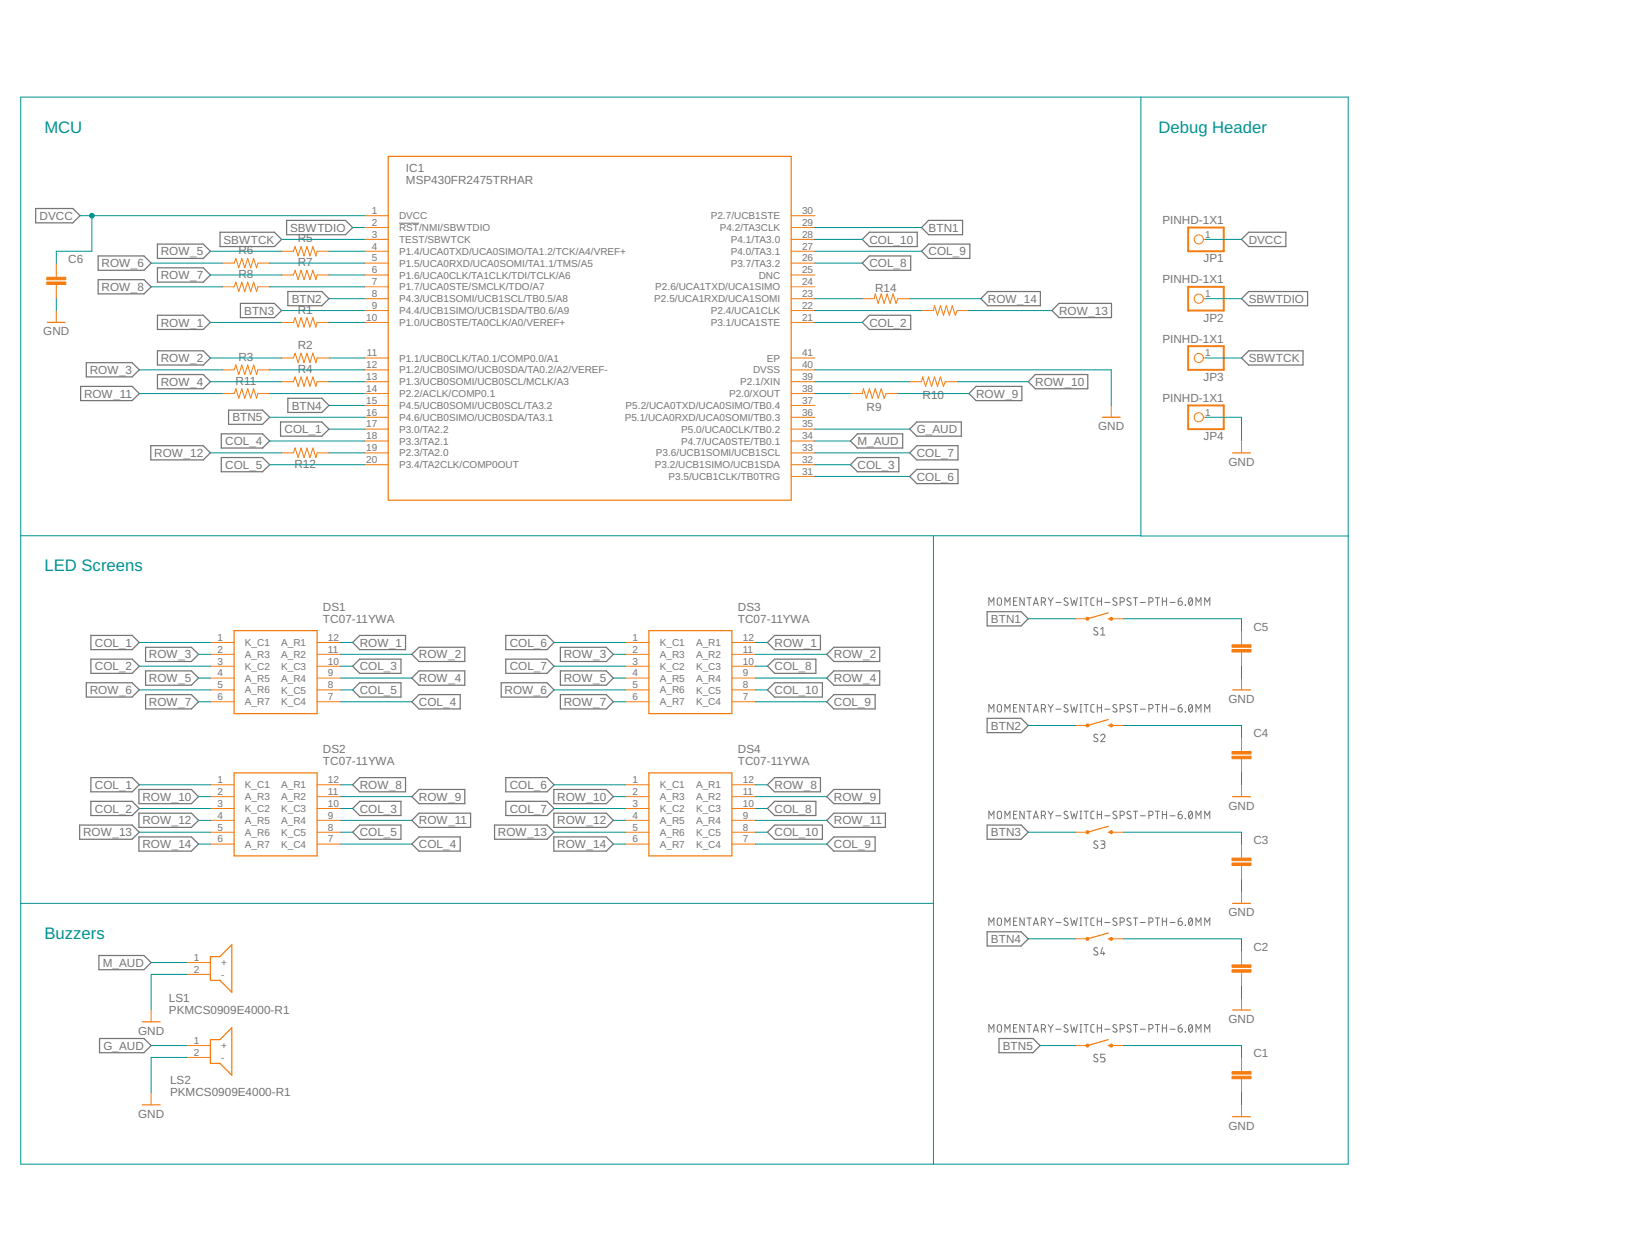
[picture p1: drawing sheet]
<svg xmlns="http://www.w3.org/2000/svg" width="279mm" height="216mm" viewBox="0 0 279 216" stroke-linecap="round" stroke-linejoin="round" font-family="sans-serif">
<g fill="none" stroke="#757575" stroke-width=".17">
<path d="M68.4 38.2h3.4M169.5 103.7v-1.3l.4 .7 .5-.7v1.3M171 102.5l.3-.1 .3 .1 .1 .9a.36 .36 0 0 1-.4 .3 .36 .36 0 0 1-.4-.3zM172.3 103.7v-1.3l.4 .7 .4-.7v1.3M173.7 103h.5M174.3 102.4h-.6v1.3h.6M175.6 102.4v1.3l-.8-1.3v1.3M176 102.4h.8M176.4 102.4v1.3M177.1 103.7l.5-1.3 .4 1.3M177.2 103.4h.7M178.5 103.1h.4a.36 .36 0 0 0 .3-.3 .36 .36 0 0 0-.3-.4h-.4v1.3"/>
<path d="M178.9 103.1l.3 .6M179.7 102.4l.4 .6M180.1 103v.7M180.5 102.4l-.4 .6M181 103.2h.9M183 102.5l-.4-.1-.2 .3 .1 .3 .4 .2a.35 .35 0 0 1 0 .6 .35 .35 0 0 1-.5-.3M183.5 102.4l.3 1.3 .3-.8 .3 .8 .3-1.3M185.1 103.7h.3M185.1 102.4h.3M185.3 102.4v1.3M185.8 102.4h.7M186.2 102.4v1.3"/>
<path d="M187.6 102.4l-.5 .1-.1 .2v.8l.2 .2h.4M188.1 103h.7M188.1 102.4v1.3M188.1 107.6l-.4-.1-.2 .3 .1 .3 .4 .2a.35 .35 0 0 1 0 .5 .35 .35 0 0 1-.5-.2M188.7 107.8l.3-.3v1.3M188.7 108.8h.7M188.8 102.4v1.3M189.4 103.2h.8M191.4 102.5l-.4-.1-.2 .3 .1 .3 .4 .2a.32 .32 0 0 1 .1 .5 .32 .32 0 0 1-.5 0l-.1-.2M192 103.1h.4a.36 .36 0 0 0 .3-.3 .36 .36 0 0 0-.3-.4h-.4v1.3M193.8 102.5l-.4-.1-.2 .3 .1 .3 .4 .2a.35 .35 0 0 1 0 .6 .35 .35 0 0 1-.5-.3M194.3 102.4h.7"/>
<path d="M194.6 102.4v1.3M195.5 103.2h.8M196.9 103.1h.4a.36 .36 0 0 0 .4-.3 .36 .36 0 0 0-.4-.4h-.4v1.3M198 102.4h.8M198.4 102.4v1.3M199.2 103h.8M199.2 102.4v1.3M200 102.4v1.3M200.6 103.2h.8M202 103h.4a.36 .36 0 0 1 .3 .4 .36 .36 0 0 1-.4 .3 .36 .36 0 0 1-.3-.3zM202.5 102.4l-.4 .3-.1 .3M203.2 103.7h.1"/>
<path d="M203.9 102.5l.2-.1a.78 .78 0 0 1 0 1.3 .82 .82 0 0 1-.2-1.2zM204.4 102.7l-.6 .7M205 103.7v-1.3l.4 .7 .5-.7v1.3M206.5 103.7v-1.3l.4 .7 .5-.7v1.3M169.5 122v-1.3l.4 .7 .5-.7v1.3M171 120.8l.3-.1 .3 .1 .1 .8a.36 .36 0 0 1-.4 .4 .36 .36 0 0 1-.4-.4zM171 139.1l.4-.1 .2 .2 .1 .7a.36 .36 0 0 1-.4 .4 .36 .36 0 0 1-.4-.4zM172.3 122v-1.3l.4 .7 .4-.7v1.3M173.7 121.3h.5M173.7 139.6h.5M174.3 120.7h-.6v1.3h.6M174.3 139h-.6v1.3h.6"/>
<path d="M175.6 120.7v1.3l-.8-1.3v1.3M175.6 139v1.3l-.8-1.3v1.3M176 120.7h.8M176 139h.8M176.4 120.7v1.3M176.4 139v1.3M177.1 122l.5-1.3 .4 1.3M177.2 121.7h.7M177.2 140h.7M178.5 121.4h.4a.36 .36 0 0 0 .3-.3 .36 .36 0 0 0-.3-.4h-.4v1.3M178.5 139.7h.4a.36 .36 0 0 0 .3-.3 .36 .36 0 0 0-.3-.4h-.4v1.3M178.9 121.4l.3 .6"/>
<path d="M178.9 139.7l.3 .6M179.7 120.7l.4 .6M179.7 139l.4 .6M180.1 121.3v.7M180.1 139.6v.7M180.5 120.7l-.4 .6M180.5 139l-.4 .6M181 121.5h.9M181 139.8h.9M183 120.8a.33 .33 0 0 0-.5 0 .33 .33 0 0 0 0 .5l.4 .2a.35 .35 0 0 1 0 .5 .35 .35 0 0 1-.5-.2M183 139.1l-.4-.1-.2 .3 .1 .2 .4 .3a.32 .32 0 0 1 .1 .4 .32 .32 0 0 1-.5 0l-.1-.1M183.5 120.7l.3 1.3 .3-.8 .3 .8 .3-1.3"/>
<path d="M183.5 139l.3 1.3 .3-.9 .3 .9 .3-1.3M185.1 122h.3M185.1 120.7h.3M185.1 139h.3M185.3 120.7v1.3M185.3 139v1.3M185.8 120.7h.7M185.8 139h.7M186.2 120.7v1.3M186.2 139v1.3M187.6 120.7l-.5 .1-.1 .2v.8l.3 .2h.3M187.6 139h-.5l-.1 .3v.8l.2 .2h.4"/>
<path d="M188.1 120.7v1.3M188.1 139v1.3M188.1 121.3h.7M188.1 139.6h.7M188.1 125.9l-.4-.1-.2 .3 .1 .2 .4 .3a.32 .32 0 0 1 .1 .4 .32 .32 0 0 1-.5 0l-.1-.1M188.7 126.1a.36 .36 0 0 1 .5-.3 .36 .36 0 0 1 .1 .6l-.6 .7h.7M188.8 120.7v1.3M188.8 139v1.3M189.4 121.5h.8M189.4 139.8h.8M191.4 120.8a.33 .33 0 0 0-.5 0 .33 .33 0 0 0 0 .5l.4 .2a.32 .32 0 0 1 .1 .5 .32 .32 0 0 1-.5-.1l-.1-.1M191.4 139.1l-.4-.1-.2 .3 .1 .2 .5 .4a.36 .36 0 0 1-.2 .4 .36 .36 0 0 1-.4-.2"/>
<path d="M192 121.4h.4a.36 .36 0 0 0 .3-.3 .36 .36 0 0 0-.3-.4h-.4v1.3M192 139.7h.4a.36 .36 0 0 0 .3-.3 .36 .36 0 0 0-.3-.4h-.4v1.3M193.8 120.8a.33 .33 0 0 0-.5 0 .33 .33 0 0 0 0 .5l.4 .2a.35 .35 0 0 1 0 .5 .35 .35 0 0 1-.5-.2M193.8 139.1l-.4-.1-.2 .3 .1 .2 .4 .3a.32 .32 0 0 1 .1 .4 .32 .32 0 0 1-.5 0l-.1-.1M194.3 120.7h.7M194.3 139h.7M194.6 120.7v1.3M194.6 139v1.3M195.5 121.5h.8M195.5 139.8h.8M196.9 121.4h.4a.36 .36 0 0 0 .4-.3 .36 .36 0 0 0-.4-.4h-.4v1.3M196.9 139.7h.4a.36 .36 0 0 0 .4-.3 .36 .36 0 0 0-.4-.4h-.4v1.3"/>
<path d="M198 120.7h.8M198 139h.8M198.4 120.7v1.3M198.4 139v1.3M199.2 120.7v1.3M199.2 139v1.3M199.2 121.3h.8M199.2 139.6h.8M200 120.7v1.3M200 139v1.3M200.6 121.5h.8M200.6 139.8h.8"/>
<path d="M202 121.3h.4a.37 .37 0 0 1 .3 .4 .37 .37 0 0 1-.4 .3 .37 .37 0 0 1-.3-.4zM202 139.6h.4a.37 .37 0 0 1 .3 .4 .37 .37 0 0 1-.4 .3 .37 .37 0 0 1-.3-.4zM202.5 120.7l-.4 .2-.1 .4M202.5 139l-.4 .2-.1 .4M203.2 121.9v.1zM203.9 120.8l.2-.1a.78 .78 0 0 1 0 1.3 .82 .82 0 0 1-.2-1.2zM203.9 139.1l.2-.1a.76 .76 0 0 1 0 1.3 .79 .79 0 0 1-.2-1.2zM204.4 121l-.6 .7M204.4 139.3l-.6 .7M205 122v-1.3l.4 .7 .5-.7v1.3M206.5 122v-1.3l.4 .7 .5-.7v1.3M169.5 140.3v-1.3l.4 .7 .5-.7v1.3"/>
<path d="M169.5 158.6v-1.3l.4 .7 .5-.7v1.3M171 157.4l.4-.1 .2 .2 .1 .7a.36 .36 0 0 1-.4 .4 .36 .36 0 0 1-.4-.4zM172.3 140.3v-1.3l.4 .7 .4-.7v1.3M172.3 158.6v-1.3l.4 .7 .4-.7v1.3M173.7 157.9h.5M174.3 157.3h-.6v1.3h.6M175.6 157.3v1.3l-.8-1.3v1.3M176 157.3h.8M176.4 157.3v1.3M177.1 140.3l.5-1.3 .4 1.3M177.1 158.6l.5-1.3 .4 1.3M177.2 158.3h.7"/>
<path d="M178.5 158h.4a.36 .36 0 0 0 .3-.4 .36 .36 0 0 0-.3-.3h-.4v1.3M178.9 158l.3 .6M179.7 157.3l.4 .6M180.1 157.9v.7M180.5 157.3l-.4 .6M181 158.1h.9M183 157.4l-.4-.1-.2 .3 .1 .2 .4 .2a.32 .32 0 0 1 .1 .5 .32 .32 0 0 1-.5 0l-.1-.1M183.5 157.3l.3 1.3 .3-.9 .3 .9 .3-1.3M185.1 140.3h.3M185.1 158.6h.3M185.1 157.3h.3M185.3 157.3v1.3"/>
<path d="M185.8 157.3h.7M186.2 157.3v1.3M187.6 157.3h-.5l-.1 .3v.8l.2 .2h.4M188.1 157.3v1.3M188.1 157.9h.7M188.1 144.2l-.4-.1-.2 .3 .1 .2 .4 .2a.32 .32 0 0 1 .1 .5 .32 .32 0 0 1-.5 0l-.1-.1M188.7 144.1h.5l.2 .2-.2 .3-.4 .1M188.8 157.3v1.3M189 144.7a.36 .36 0 0 1 .4 .3 .36 .36 0 0 1-.4 .4h-.3M189.4 158.1h.8M191.4 157.4l-.4-.1-.2 .3 .1 .2 .4 .2a.32 .32 0 0 1 .1 .5 .32 .32 0 0 1-.5 0l-.1-.1M192 158h.4a.36 .36 0 0 0 .3-.4 .36 .36 0 0 0-.3-.3h-.4v1.3"/>
<path d="M193.8 157.4l-.4-.1-.2 .3 .1 .2 .4 .2a.32 .32 0 0 1 .1 .5 .32 .32 0 0 1-.5 0l-.1-.1M194.3 157.3h.7M194.6 157.3v1.3M195.5 158.1h.8M196.9 158h.4a.36 .36 0 0 0 .4-.4 .36 .36 0 0 0-.4-.3h-.4v1.3M198 157.3h.8M198.4 157.3v1.3M199.2 157.3v1.3M199.2 157.9h.8M200 157.3v1.3M200.6 158.1h.8M202 157.9h.4a.37 .37 0 0 1 .3 .4 .37 .37 0 0 1-.4 .3 .37 .37 0 0 1-.3-.4z"/>
<path d="M202.5 157.3l-.3 .1-.2 .5M203.2 140.2v.1zM203.2 158.5v.1zM203.9 157.4l.2-.1a.76 .76 0 0 1 0 1.3 .79 .79 0 0 1-.2-1.2zM204.4 157.6l-.6 .7M205 140.3v-1.3l.4 .7 .5-.7v1.3M205 158.6v-1.3l.4 .7 .5-.7v1.3M206.5 140.3v-1.3l.4 .7 .5-.7v1.3M206.5 158.6v-1.3l.4 .7 .5-.7v1.3M169.5 176.9v-1.3l.4 .7 .5-.7v1.3M171 175.7l.3-.1 .3 .1 .1 .8a.36 .36 0 0 1-.4 .4 .36 .36 0 0 1-.4-.4zM172.3 176.9v-1.3l.4 .7 .4-.7v1.3"/>
<path d="M173.7 176.1h.5M174.3 175.6h-.6v1.3h.6M175.6 175.6v1.3l-.8-1.3v1.3M176 175.6h.8M176.4 175.6v1.3M177.1 176.9l.5-1.3 .4 1.3M177.2 176.5h.7M178.5 176.3h.4a.37 .37 0 0 0 .3-.4 .37 .37 0 0 0-.3-.3h-.4v1.3M178.9 176.3l.3 .6M179.7 175.6l.4 .6M180.1 176.2v.7M180.5 175.6l-.4 .6"/>
<path d="M181 176.4h.9M183 175.7l-.4-.1-.2 .3 .1 .2 .4 .2a.35 .35 0 0 1 0 .6 .35 .35 0 0 1-.5-.2M183.5 175.6l.3 1.3 .3-.9 .3 .9 .3-1.3M185.1 176.9h.3M185.1 175.6h.3M185.3 175.6v1.3M185.8 175.6h.7M186.2 175.6v1.3M187.6 175.6h-.5l-.1 .3v.8l.2 .1 .4 .1M188.1 175.6v1.3M188.1 176.1h.7M188.1 162.5l-.4-.1-.2 .2 .1 .3 .4 .2a.35 .35 0 0 1 0 .6 .35 .35 0 0 1-.5-.2"/>
<path d="M188.8 175.6v1.3M189 162.4l-.3 1h.7M189.2 163.1v.6M189.4 176.4h.8M191.4 175.7l-.4-.1-.2 .3 .1 .2 .4 .2a.32 .32 0 0 1 .1 .5 .32 .32 0 0 1-.5 0l-.1-.1M192 176.3h.4a.37 .37 0 0 0 .3-.4 .37 .37 0 0 0-.3-.3h-.4v1.3M193.8 175.7l-.4-.1-.2 .3 .1 .2 .4 .2a.35 .35 0 0 1 0 .6 .35 .35 0 0 1-.5-.2M194.3 175.6h.7M194.6 175.6v1.3M195.5 176.4h.8M196.9 176.3h.4a.37 .37 0 0 0 .4-.4 .37 .37 0 0 0-.4-.3h-.4v1.3M198 175.6h.8"/>
<path d="M198.4 175.6v1.3M199.2 175.6v1.3M199.2 176.1h.8M200 175.6v1.3M200.6 176.4h.8M202 176.1h.4a.36 .36 0 0 1 .3 .5 .36 .36 0 0 1-.4 .3 .36 .36 0 0 1-.3-.4zM202.5 175.6l-.4 .2-.1 .3M203.2 176.8v.1zM203.9 175.6h.2a.78 .78 0 0 1 0 1.3 .82 .82 0 0 1-.2-1.3zM204.4 175.9l-.6 .7M205 176.9v-1.3l.4 .7 .5-.7v1.3M206.5 176.9v-1.3l.4 .7 .5-.7v1.3"/>
<path d="M188.1 180.7h-.4l-.2 .2 .1 .3 .4 .2a.35 .35 0 0 1 0 .6 .35 .35 0 0 1-.5-.2M189.4 180.6h-.7v.6h.4a.37 .37 0 0 1 .3 .4 .37 .37 0 0 1-.3 .3h-.4"/>
</g>
<g fill="none" stroke="#757575" stroke-width=".21">
<path d="M6.1 35.7h6.4l1.2 1.3-1.2 1.2h-6.4zM37.7 39.8h9.3l1.3 1.2-1.3 1.2h-9.3zM49.1 37.8h10.1l1.3 1.2-1.3 1.2h-10.1zM149 39.8h8.2v2.4h-8.2l-1.2-1.2zM159.2 37.8h5.8v2.4h-5.8l-1.2-1.2zM214 39.8h6.4v2.4h-6.4l-1.2-1.2zM16.8 43.9h7.9l1.2 1.2-1.2 1.2h-7.9zM16.8 47.9h7.9l1.2 1.2-1.2 1.3h-7.9zM27 54h7.8l1.3 1.2-1.3 1.3h-7.8zM27 41.8h7.8l1.3 1.3-1.3 1.2h-7.8zM27 45.9h7.8l1.3 1.2-1.3 1.2h-7.8zM41.2 52h5.8l1.3 1.2-1.3 1.2h-5.8z"/>
<path d="M49.3 50h5.9l1.2 1.2-1.2 1.2h-5.9zM149 54h7.1v2.5h-7.1l-1.2-1.3zM149 43.9h7.1v2.4h-7.1l-1.2-1.2zM159.2 41.8h7v2.5h-7l-1.2-1.2zM169.3 50h9v2.4h-9l-1.2-1.2zM181.5 52h9v2.4h-9l-1.2-1.2zM214 50h10.1v2.4h-10.1l-1.2-1.2zM13.8 66.2h8.8l1.3 1.2-1.3 1.2h-8.8zM14.8 62.1h7.8l1.3 1.3-1.3 1.2h-7.8zM25.8 76.4h9l1.3 1.2-1.3 1.2h-9zM27 60.1h7.8l1.3 1.2-1.3 1.2h-7.8zM27 64.2h7.8l1.3 1.2-1.3 1.2h-7.8z"/>
<path d="M37.9 78.4h7.1l1.2 1.2-1.2 1.2h-7.1zM37.9 74.3h7.1l1.2 1.3-1.2 1.2h-7.1zM39.2 70.3h5.8l1.2 1.2-1.2 1.2h-5.8zM48.1 72.3h7.1l1.2 1.2-1.2 1.2h-7.1zM49.3 68.2h5.9l1.2 1.3-1.2 1.2h-5.9zM147 78.4h7.1v2.4h-7.1l-1.2-1.2zM147 74.3h7.7v2.5h-7.7l-1.2-1.2zM157.1 76.4h7.1v2.4h-7.1l-1.2-1.2zM157.1 72.3h7.7v2.4h-7.7l-1.2-1.2zM167.3 66.2h7.9v2.4h-7.9l-1.2-1.2zM177.5 64.2h9v2.4h-9l-1.2-1.2zM212.8 61.3l1.2-1.2h9.4v2.4h-9.4z"/>
<path d="M155.9 81.6l1.2-1.2h7.1v2.5h-7.1zM14.8 117h7.8l1.3 1.2-1.3 1.2h-7.8zM15.6 108.9h7l1.3 1.2-1.3 1.2h-7zM15.6 112.9h7l1.3 1.3-1.3 1.2h-7zM25 110.9h7.8l1.2 1.2-1.2 1.2h-7.8zM25 115h7.8l1.2 1.2-1.2 1.2h-7.8zM25 119h7.8l1.2 1.2-1.2 1.3h-7.8zM60.5 110.1l1.2-1.2h7.8v2.4h-7.8zM60.5 114.2l1.2-1.3h7v2.5h-7zM61.7 117h7v2.4h-7l-1.2-1.2zM70.6 112.1l1.2-1.2h7.9v2.4h-7.9zM70.6 116.2l1.2-1.2h7.9v2.4h-7.9z"/>
<path d="M85.9 117h7.9l1.2 1.2-1.2 1.2h-7.9zM86.7 108.9h7.1l1.2 1.2-1.2 1.2h-7.1zM86.7 112.9h7.1l1.2 1.3-1.2 1.2h-7.1zM96.1 110.9h7.8l1.2 1.2-1.2 1.2h-7.8zM96.1 115h7.8l1.2 1.2-1.2 1.2h-7.8zM96.1 119h7.8l1.2 1.2-1.2 1.3h-7.8zM131.6 110.1l1.2-1.2h7.8v2.4h-7.8zM131.6 118.2l1.2-1.2h8.2v2.4h-8.2zM131.6 114.2l1.2-1.3h7v2.5h-7zM141.7 112.1l1.2-1.2h7.9v2.4h-7.9zM141.7 116.2l1.2-1.2h7.9v2.4h-7.9zM169.2 104.8h5.8l1.3 1.2-1.3 1.3h-5.8z"/>
<path d="M15.6 133.2h7l1.3 1.3-1.3 1.2h-7zM15.6 137.3h7l1.3 1.2-1.3 1.2h-7zM23.8 135.3h9l1.2 1.2-1.2 1.2h-9zM23.8 139.3h9l1.2 1.3-1.2 1.2h-9zM61.7 133.2h7.8v2.5h-7.8l-1.2-1.2zM61.7 137.3h7v2.4h-7l-1.2-1.2zM70.6 136.5l1.2-1.2h7.9v2.4h-7.9zM70.6 120.2l1.2-1.2h7.1v2.5h-7.1zM86.7 133.2h7.1l1.2 1.3-1.2 1.2h-7.1zM86.7 137.3h7.1l1.2 1.2-1.2 1.2h-7.1zM94.9 135.3h9l1.2 1.2-1.2 1.2h-9zM94.9 139.3h9l1.2 1.3-1.2 1.2h-9z"/>
<path d="M131.6 134.5l1.2-1.3h7.8v2.5h-7.8zM131.6 138.5l1.2-1.2h7v2.4h-7zM141.7 136.5l1.2-1.2h7.9v2.4h-7.9zM141.7 120.2l1.2-1.2h7.1v2.5h-7.1zM169.2 123.1h5.8l1.3 1.2-1.3 1.2h-5.8zM13.7 141.4h8.9l1.3 1.2-1.3 1.2h-8.9zM23.8 143.4h9l1.2 1.2-1.2 1.2h-9zM61.7 141.4h7v2.4h-7l-1.2-1.2zM70.6 140.6l1.2-1.3h8.9v2.5h-8.9zM70.6 144.6l1.2-1.2h7.1v2.4h-7.1zM84.8 141.4h9l1.2 1.2-1.2 1.2h-9zM94.9 143.4h9l1.2 1.2-1.2 1.2h-9z"/>
<path d="M131.6 142.6l1.2-1.2h8.2v2.4h-8.2zM141.7 140.6l1.2-1.3h8.9v2.5h-8.9zM141.7 144.6l1.2-1.2h7.1v2.4h-7.1zM169.2 141.4h5.8l1.3 1.2-1.3 1.2h-5.8zM169.2 159.7h5.8l1.3 1.2-1.3 1.2h-5.8zM17 163.7h7.7l1.2 1.2-1.2 1.3h-7.7zM17.1 177.9h7.6l1.2 1.3-1.2 1.2h-7.6zM171.2 177.9h5.9l1.2 1.3-1.2 1.2h-5.9z"/>
</g>
<g fill="none" stroke="#f57c10" stroke-width=".21">
<path d="M66.5 26.8h69.1v58.9h-69.1zM8.1 55.2h3.1M189 71.5h3M211.3 77.6h3M40.1 108.1h14.3v14.2h-14.3zM111.2 108.1h14.3v14.2h-14.3zM190 106h.5M190 105l-3.6 1M211.3 118.2h3M40.1 132.4h14.3v14.3h-14.3zM111.2 132.4h14.3v14.3h-14.3zM190 124.3h.5"/>
<path d="M190 123.3l-3.6 1M211.3 136.5h3M190 142.6h.5M190 141.6l-3.6 1M190 159.9l-3.6 1M211.3 154.8h3M24.4 175.1h3M36.1 163.9h1.6l2-2v8.1l-2-2h-1.6zM36.1 178.1h1.6l2-2v8.1l-2-2h-1.6zM190 160.9h.5M190 179.2h.5M190 178.1l-3.6 1.1"/>
<path d="M211.3 173.1h3M24.4 189.3h3M211.3 191.3h3"/>
</g>
<g fill="none" stroke="#f57c10" stroke-width=".17">
<path d="M62.5 37h4M62.5 39h4M135.6 37h4.1M135.6 39h4.1M9.7 45.1v2.4M9.7 48.7v2.5M9.7 53.2v2M38.1 45.1h2l.3-.8 .5 1.6 .5-1.6 .6 1.6 .5-1.6 .5 1.6 .5-1.6 .5 1.6 .2-.8h2M38.1 49.1h2l.3-.8 .5 1.7 .5-1.7 .6 1.7 .5-1.7 .5 1.7 .5-1.7 .5 1.7 .2-.9h2M48.3 43.1h2l.3-.9 .5 1.7 .5-1.7 .5 1.7 .5-1.7 .5 1.7 .5-1.7 .5 1.7 .3-.8h2M48.3 47.1h2l.3-.8 .5 1.6 .5-1.6 .5 1.6 .5-1.6 .5 1.6 .5-1.6 .5 1.6 .3-.8h2M48.3 55.2h2l.3-.8 .5 1.6 .5-1.6 .5 1.6 .5-1.6 .5 1.6 .5-1.6 .5 1.6 .3-.8h2"/>
<path d="M62.5 41h4M62.5 51.2h4M62.5 43.1h4M62.5 45.1h4M62.5 47.1h4M62.5 49.1h4M62.5 53.2h4M62.5 55.2h4M135.6 41h4.1M135.6 51.2h4.1M135.6 43.1h4.1M135.6 45.1h4.1"/>
<path d="M135.6 47.1h4.1M135.6 49.1h4.1M135.6 53.2h4.1M135.6 55.2h4.1M147.8 51.2h2l.2-.8 .5 1.6 .5-1.6 .6 1.6 .5-1.6 .5 1.6 .5-1.6 .5 1.6 .3-.8h2M158 53.2h2l.2-.8 .5 1.6 .5-1.6 .5 1.6 .5-1.6 .5 1.6 .5-1.6 .5 1.6 .4-.8h2M206.3 41h.4M206.3 51.2h.4M38.1 63.4h2l.3-.9 .5 1.7 .5-1.7 .6 1.7 .5-1.7 .5 1.7 .5-1.7 .5 1.7 .2-.8h2M38.1 67.4h2l.3-.8 .5 1.6 .5-1.6 .6 1.6 .5-1.6 .5 1.6 .5-1.6 .5 1.6 .2-.8h2M48.3 61.3h2l.3-.8 .5 1.6 .5-1.6 .5 1.6 .5-1.6 .5 1.6 .5-1.6 .5 1.6 .3-.8h2M48.3 65.4h2l.3-.8 .5 1.6 .5-1.6 .5 1.6 .5-1.6 .5 1.6 .5-1.6 .5 1.6 .3-.8h2"/>
<path d="M48.3 77.6h2l.3-.8 .5 1.6 .5-1.6 .5 1.6 .5-1.6 .5 1.6 .5-1.6 .5 1.6 .3-.8h2M62.5 61.3h4M62.5 71.5h4M62.5 63.4h4M62.5 65.4h4M62.5 67.4h4M62.5 69.5h4M62.5 73.5h4M62.5 75.6h4M62.5 77.6h4M62.5 79.6h4M135.6 61.3h4.1"/>
<path d="M135.6 71.5h4.1M135.6 63.4h4.1M135.6 65.4h4.1M135.6 67.4h4.1M135.6 69.5h4.1M135.6 73.5h4.1M135.6 75.6h4.1M135.6 77.6h4.1M135.6 79.6h4.1M145.8 67.4h2l.2-.8 .5 1.6 .5-1.6 .5 1.6 .5-1.6 .5 1.6 .5-1.6 .6 1.6 .3-.8h2M155.9 65.4h2.1l.2-.8 .5 1.6 .5-1.6 .5 1.6 .5-1.6 .5 1.6 .5-1.6 .5 1.6 .3-.8h2.1M190.5 69.5v2"/>
<path d="M206.3 61.3h.4M206.3 71.5h.4M212.8 75.6v2M135.6 81.6h4.1M36.1 110.1h4M36.1 112.1h4M36.1 114.2h4M36.1 116.2h4M36.1 118.2h4M54.4 110.1h4M54.4 112.1h4M54.4 114.2h4"/>
<path d="M54.4 116.2h4M54.4 118.2h4M107.2 110.1h4M107.2 112.1h4M107.2 114.2h4M107.2 116.2h4M107.2 118.2h4M125.5 110.1h4M125.5 112.1h4M125.5 114.2h4M125.5 116.2h4M125.5 118.2h4"/>
<path d="M184.4 106h2M190.5 106h2M212.8 108.1v2.4M212.8 111.7v2.5M212.8 116.2v2M36.1 120.2h4M36.1 134.5h4M36.1 136.5h4M36.1 138.5h4M54.4 120.2h4M54.4 134.5h4M54.4 136.5h4"/>
<path d="M54.4 138.5h4M107.2 120.2h4M107.2 134.5h4M107.2 136.5h4M107.2 138.5h4M125.5 120.2h4M125.5 134.5h4M125.5 136.5h4M125.5 138.5h4M184.4 124.3h2M190.5 124.3h2M212.8 126.3v2.5"/>
<path d="M212.8 130v2.4M212.8 134.5v2M36.1 140.6h4M36.1 142.6h4M36.1 144.6h4M54.4 140.6h4M54.4 142.6h4M54.4 144.6h4M107.2 140.6h4M107.2 142.6h4M107.2 144.6h4M125.5 140.6h4"/>
<path d="M125.5 142.6h4M125.5 144.6h4M184.4 142.6h2M190.5 142.6h2M212.8 144.6v2.5M212.8 148.3v2.4M212.8 152.8v2M25.9 173.1v2M32 164.9h4.1M32 167h4.1M32 179.2h4.1M184.4 179.2h2"/>
<path d="M184.4 160.9h2M190.5 179.2h2M190.5 160.9h2M212.8 162.9v2.5M212.8 166.6v2.4M212.8 171v2.1M25.9 187.3v2M32 181.2h4.1M212.8 181.2v2.4M212.8 184.8v2.5M212.8 189.3v2"/>
<circle cx="205.5" cy="51.2" r=".78"/>
<circle cx="205.5" cy="41" r=".78"/>
<circle cx="205.5" cy="71.5" r=".78"/>
<circle cx="205.5" cy="61.3" r=".78"/>
</g>
<path d="M203.7 39h6.1v4.1h-6.1zM203.7 49.1h6.1v4.1h-6.1zM203.7 59.3h6.1v4.1h-6.1zM203.7 69.5h6.1v4h-6.1z" fill="none" stroke="#f57c10" stroke-width=".34"/>
<g fill="#f57c10" stroke="#f57c10" stroke-width=".17">
<path d="M186.2 105.8h.4v.4h-.4z" fill-rule="evenodd"/>
<path d="M190.3 105.8h.3v.4h-.3z" fill-rule="evenodd"/>
<path d="M186.2 160.7h.4v.4h-.4z" fill-rule="evenodd"/>
<path d="M190.3 160.7h.3v.4h-.3z" fill-rule="evenodd"/>
<path d="M186.2 179h.4v.3h-.4z" fill-rule="evenodd"/>
<path d="M190.3 179h.3v.3h-.3z" fill-rule="evenodd"/>
<circle cx="186.4" cy="124.3" r=".27"/>
<circle cx="190.5" cy="124.3" r=".27"/>
<circle cx="186.4" cy="142.6" r=".27"/>
<circle cx="190.5" cy="142.6" r=".27"/>
</g>
<g fill="#f57c10" stroke="#f57c10" stroke-width=".17">
<path d="M211.2 166.2h3.2v.4h-3.2z"/>
<path d="M211.2 165.3h3.2v.5h-3.2z"/>
<path d="M211.2 147.9h3.2v.4h-3.2z"/>
<path d="M211.2 147h3.2v.5h-3.2z"/>
<path d="M211.2 129.6h3.2v.4h-3.2z"/>
<path d="M211.2 128.8h3.2v.4h-3.2z"/>
<path d="M211.2 111.3h3.2v.4h-3.2z"/>
<path d="M211.2 110.5h3.2v.4h-3.2z"/>
<path d="M211.2 184.4h3.2v.4h-3.2z"/>
<path d="M211.2 183.6h3.2v.4h-3.2z"/>
<path d="M8 48.3h3.3v.4h-3.3z"/>
<path d="M8 47.5h3.3v.4h-3.3z"/>
</g>
<g fill="none" stroke="#009292" stroke-width=".17">
<path d="M3.6 16.6h227.5v182.9h-227.5zM195.6 16.6v75.2h35.5M13.7 37h48.8M15.7 37v6.1h-6v2M60.5 39h2M139.7 39h18.3M9.7 51.2v2M25.9 45.1h12.2M25.9 49.1h12.2M36.1 55.2h12.2M36.1 43.1h12.2M36.1 47.1h12.2"/>
<path d="M46.2 45.1h16.3M46.2 49.1h16.3M48.3 53.2h14.2M48.3 41h14.2M56.4 55.2h6.1M56.4 43.1h6.1M56.4 47.1h6.1M56.4 51.2h6.1M139.7 55.2h8.1M139.7 43.1h18.3M139.7 45.1h8.1M139.7 53.2h18.3"/>
<path d="M139.7 51.2h8.1M139.7 41h8.1M155.9 51.2h12.2M166.1 53.2h14.2M206.7 51.2h6.1M206.7 41h6.1M23.9 63.4h14.2M23.9 67.4h14.2M36.1 61.3h12.2M36.1 65.4h12.2M36.1 77.6h12.2M46.2 63.4h16.3"/>
<path d="M46.2 67.4h16.3M46.2 79.6h16.3M46.2 75.6h16.3M46.2 71.5h16.3M56.4 61.3h6.1M56.4 65.4h6.1M56.4 77.6h6.1M56.4 73.5h6.1M56.4 69.5h6.1M139.7 63.4h50.8v6.1M139.7 67.4h6.1M139.7 65.4h16.2"/>
<path d="M139.7 77.6h16.2M139.7 73.5h16.2M139.7 79.6h6.1M139.7 75.6h6.1M153.9 67.4h12.2M164.1 65.4h12.2M206.7 61.3h6.1M206.7 71.5h6.1v4.1M3.6 91.8h192M139.7 81.6h16.2M160 91.8v107.7M23.9 110.1h12.2"/>
<path d="M23.9 118.2h12.2M23.9 114.2h12.2M34 112.1h2.1M34 116.2h2.1M58.4 112.1h12.2M58.4 110.1h2.1M58.4 116.2h12.2M58.4 118.2h2.1M58.4 114.2h2.1M95 110.1h12.2M95 118.2h12.2M95 114.2h12.2"/>
<path d="M105.1 112.1h2.1M105.1 116.2h2.1M129.5 112.1h12.2M129.5 110.1h2.1M129.5 116.2h12.2M129.5 118.2h2.1M129.5 114.2h2.1M176.3 106h8.1M192.5 106h20.3v2.1M212.8 114.2v2M23.9 134.5h12.2M23.9 138.5h12.2"/>
<path d="M34 120.2h2.1M34 136.5h2.1M58.4 120.2h12.2M58.4 136.5h12.2M58.4 134.5h2.1M58.4 138.5h2.1M95 134.5h12.2M95 138.5h12.2M105.1 120.2h2.1M105.1 136.5h2.1M129.5 120.2h12.2M129.5 136.5h12.2"/>
<path d="M129.5 134.5h2.1M129.5 138.5h2.1M176.3 124.3h8.1M192.5 124.3h20.3v2M212.8 132.4v2.1M3.6 154.8h156.4M23.9 142.6h12.2M34 140.6h2.1M34 144.6h2.1M58.4 140.6h12.2M58.4 142.6h2.1M58.4 144.6h12.2"/>
<path d="M95 142.6h12.2M105.1 140.6h2.1M105.1 144.6h2.1M129.5 140.6h12.2M129.5 142.6h2.1M129.5 144.6h12.2M176.3 142.6h8.1M192.5 142.6h20.3v2M212.8 150.7v2.1M25.9 164.9h6.1M25.9 179.2h6.1M32 167h-6.1v6.1"/>
<path d="M176.3 160.9h8.1M178.3 179.2h6.1M192.5 160.9h20.3v2M192.5 179.2h20.3v2M212.8 169v2M32 181.2h-6.1v6.1M212.8 187.3v2"/>
</g>
<circle cx="15.7" cy="37" r=".4" fill="#009292" stroke="#009292" stroke-width=".17"/>
<g font-size="2.9" fill="#009292">
<text x="7.6" y="22.7">MCU</text>
<text x="198.6" y="22.7">Debug Header</text>
<text x="7.6" y="97.9">LED Screens</text>
<text x="7.6" y="160.9">Buzzers</text>
</g>
<g font-size="2" fill="#757575">
<text x="69.6" y="29.5">IC1</text>
<text x="69.6" y="31.6">MSP430FR2475TRHAR</text>
<text x="6.8" y="37.7">DVCC</text>
<text x="38.3" y="41.7">SBWTCK</text>
<text x="49.7" y="39.7">SBWTDIO</text>
<text x="51" y="41.5">R5</text>
<text x="149" y="41.7">COL_10</text>
<text x="159.2" y="39.7">BTN1</text>
<text x="199.3" y="38.4">PINHD-1X1</text>
<text x="214" y="41.7">DVCC</text>
<text x="11.7" y="45.1">C6</text>
<text x="17.4" y="45.8">ROW_6</text>
<text x="27.6" y="43.8">ROW_5</text>
<text x="27.6" y="47.8">ROW_7</text>
<text x="40.9" y="43.6">R6</text>
<text x="40.9" y="47.6">R8</text>
<text x="51" y="45.6">R7</text>
<text x="149" y="45.8">COL_8</text>
<text x="159.2" y="43.8">COL_9</text>
<text x="206.3" y="45">JP1</text>
<text x="17.4" y="49.9">ROW_8</text>
<text x="41.9" y="53.9">BTN3</text>
<text x="50" y="51.9">BTN2</text>
<text x="51" y="53.7">R1</text>
<text x="150" y="50">R14</text>
<text x="169.3" y="51.9">ROW_14</text>
<text x="181.5" y="53.9">ROW_13</text>
<text x="199.3" y="48.5">PINHD-1X1</text>
<text x="214" y="51.9">SBWTDIO</text>
<text x="7.4" y="57.5">GND</text>
<text x="27.6" y="55.9">ROW_1</text>
<text x="51" y="59.8">R2</text>
<text x="149" y="56">COL_2</text>
<text x="199.3" y="58.7">PINHD-1X1</text>
<text x="206.3" y="55.1">JP2</text>
<text x="15.4" y="64.1">ROW_3</text>
<text x="27.6" y="62">ROW_2</text>
<text x="40.4" y="65.9">R11</text>
<text x="40.9" y="61.9">R3</text>
<text x="51" y="63.9">R4</text>
<text x="206.3" y="65.3">JP3</text>
<text x="214" y="62">SBWTCK</text>
<text x="14.4" y="68.1">ROW_11</text>
<text x="27.6" y="66.1">ROW_4</text>
<text x="50" y="70.2">BTN4</text>
<text x="148.5" y="70.4">R9</text>
<text x="158.1" y="68.3">R10</text>
<text x="167.3" y="68.1">ROW_9</text>
<text x="177.5" y="66.1">ROW_10</text>
<text x="199.3" y="68.8">PINHD-1X1</text>
<text x="38.6" y="76.3">COL_4</text>
<text x="39.8" y="72.2">BTN5</text>
<text x="48.8" y="74.2">COL_1</text>
<text x="147" y="76.3">M_AUD</text>
<text x="157.2" y="74.2">G_AUD</text>
<text x="188.2" y="73.7">GND</text>
<text x="206.3" y="75.5">JP4</text>
<text x="26.4" y="78.3">ROW_12</text>
<text x="38.6" y="80.3">COL_5</text>
<text x="50.5" y="80.1">R12</text>
<text x="147" y="80.3">COL_3</text>
<text x="157.2" y="82.4">COL_6</text>
<text x="157.2" y="78.3">COL_7</text>
<text x="210.6" y="79.8">GND</text>
<text x="55.4" y="106.7">TC07-11YWA</text>
<text x="55.4" y="104.7">DS1</text>
<text x="126.5" y="106.7">TC07-11YWA</text>
<text x="126.5" y="104.7">DS3</text>
<text x="169.9" y="106.7">BTN1</text>
<text x="16.3" y="110.8">COL_1</text>
<text x="25.5" y="112.8">ROW_3</text>
<text x="61.7" y="110.8">ROW_1</text>
<text x="71.8" y="112.8">ROW_2</text>
<text x="87.4" y="110.8">COL_6</text>
<text x="96.6" y="112.8">ROW_3</text>
<text x="132.8" y="110.8">ROW_1</text>
<text x="142.9" y="112.8">ROW_2</text>
<text x="214.8" y="108.1">C5</text>
<text x="15.4" y="118.9">ROW_6</text>
<text x="16.3" y="114.9">COL_2</text>
<text x="25.5" y="116.9">ROW_5</text>
<text x="61.7" y="114.9">COL_3</text>
<text x="61.7" y="118.9">COL_5</text>
<text x="71.8" y="116.9">ROW_4</text>
<text x="86.5" y="118.9">ROW_6</text>
<text x="87.4" y="114.9">COL_7</text>
<text x="96.6" y="116.9">ROW_5</text>
<text x="132.8" y="114.9">COL_8</text>
<text x="132.8" y="118.9">COL_10</text>
<text x="142.9" y="116.9">ROW_4</text>
<text x="25.5" y="121">ROW_7</text>
<text x="71.8" y="121">COL_4</text>
<text x="96.6" y="121">ROW_7</text>
<text x="142.9" y="121">COL_9</text>
<text x="169.9" y="125">BTN2</text>
<text x="210.6" y="120.4">GND</text>
<text x="55.4" y="131.1">TC07-11YWA</text>
<text x="55.4" y="129.1">DS2</text>
<text x="126.5" y="131.1">TC07-11YWA</text>
<text x="126.5" y="129.1">DS4</text>
<text x="214.8" y="126.3">C4</text>
<text x="16.3" y="135.2">COL_1</text>
<text x="24.4" y="137.2">ROW_10</text>
<text x="61.7" y="135.2">ROW_8</text>
<text x="71.8" y="137.2">ROW_9</text>
<text x="87.4" y="135.2">COL_6</text>
<text x="95.5" y="137.2">ROW_10</text>
<text x="132.8" y="135.2">ROW_8</text>
<text x="142.9" y="137.2">ROW_9</text>
<text x="14.3" y="143.3">ROW_13</text>
<text x="16.3" y="139.2">COL_2</text>
<text x="24.4" y="141.3">ROW_12</text>
<text x="61.7" y="139.2">COL_3</text>
<text x="61.7" y="143.3">COL_5</text>
<text x="71.8" y="141.3">ROW_11</text>
<text x="85.4" y="143.3">ROW_13</text>
<text x="87.4" y="139.2">COL_7</text>
<text x="95.5" y="141.3">ROW_12</text>
<text x="132.8" y="139.2">COL_8</text>
<text x="132.8" y="143.3">COL_10</text>
<text x="142.9" y="141.3">ROW_11</text>
<text x="169.9" y="143.3">BTN3</text>
<text x="210.6" y="138.7">GND</text>
<text x="24.4" y="145.3">ROW_14</text>
<text x="71.8" y="145.3">COL_4</text>
<text x="95.5" y="145.3">ROW_14</text>
<text x="142.9" y="145.3">COL_9</text>
<text x="214.8" y="144.6">C3</text>
<text x="169.9" y="161.6">BTN4</text>
<text x="210.6" y="157">GND</text>
<text x="17.6" y="165.6">M_AUD</text>
<text x="214.8" y="162.9">C2</text>
<text x="29" y="173.8">PKMCS0909E4000-R1</text>
<text x="29" y="171.7">LS1</text>
<text x="17.7" y="179.9">G_AUD</text>
<text x="23.7" y="177.3">GND</text>
<text x="171.9" y="179.9">BTN5</text>
<text x="210.6" y="175.3">GND</text>
<text x="29.2" y="185.7">LS2</text>
<text x="214.8" y="181.2">C1</text>
<text x="23.7" y="191.5">GND</text>
<text x="29.2" y="187.8">PKMCS0909E4000-R1</text>
<text x="210.6" y="193.6">GND</text>
</g>
<g font-size="1.7" fill="#757575">
<text x="63.7" y="36.7">1</text>
<text x="63.7" y="38.7">2</text>
<text x="63.7" y="40.7">3</text>
<text x="68.4" y="37.6">DVCC</text>
<text x="68.4" y="39.6">RST/NMI/SBWTDIO</text>
<text x="68.4" y="41.6">TEST/SBWTCK</text>
<text x="121.8" y="37.6">P2.7/UCB1STE</text>
<text x="123.4" y="39.6">P4.2/TA3CLK</text>
<text x="125.3" y="41.6">P4.1/TA3.0</text>
<text x="137.5" y="36.7">30</text>
<text x="137.5" y="38.7">29</text>
<text x="137.5" y="40.7">28</text>
<text x="206.6" y="40.7">1</text>
<text x="63.7" y="42.8">4</text>
<text x="63.7" y="44.8">5</text>
<text x="63.7" y="46.8">6</text>
<text x="68.4" y="43.7">P1.4/UCA0TXD/UCA0SIMO/TA1.2/TCK/A4/VREF+</text>
<text x="68.4" y="45.7">P1.5/UCA0RXD/UCA0SOMI/TA1.1/TMS/A5</text>
<text x="68.4" y="47.7">P1.6/UCA0CLK/TA1CLK/TDI/TCLK/A6</text>
<text x="125.3" y="43.7">P4.0/TA3.1</text>
<text x="125.3" y="45.7">P3.7/TA3.2</text>
<text x="130.1" y="47.7">DNC</text>
<text x="137.5" y="42.8">27</text>
<text x="137.5" y="44.8">26</text>
<text x="137.5" y="46.8">25</text>
<text x="63.7" y="48.9">7</text>
<text x="63.7" y="50.9">8</text>
<text x="63.7" y="52.9">9</text>
<text x="68.4" y="49.8">P1.7/UCA0STE/SMCLK/TDO/A7</text>
<text x="68.4" y="51.8">P4.3/UCB1SOMI/UCB1SCL/TB0.5/A8</text>
<text x="68.4" y="53.8">P4.4/UCB1SIMO/UCB1SDA/TB0.6/A9</text>
<text x="112.2" y="51.8">P2.5/UCA1RXD/UCA1SOMI</text>
<text x="112.3" y="49.8">P2.6/UCA1TXD/UCA1SIMO</text>
<text x="121.8" y="53.8">P2.4/UCA1CLK</text>
<text x="137.5" y="48.9">24</text>
<text x="137.5" y="50.9">23</text>
<text x="137.5" y="52.9">22</text>
<text x="206.6" y="50.9">1</text>
<text x="62.8" y="55">10</text>
<text x="68.4" y="55.9">P1.0/UCB0STE/TA0CLK/A0/VEREF+</text>
<text x="121.8" y="55.9">P3.1/UCA1STE</text>
<text x="137.5" y="55">21</text>
<text x="62.8" y="63.1">12</text>
<text x="62.8" y="65.1">13</text>
<text x="62.9" y="61.1">11</text>
<text x="68.4" y="61.9">P1.1/UCB0CLK/TA0.1/COMP0.0/A1</text>
<text x="68.4" y="64">P1.2/UCB0SIMO/UCB0SDA/TA0.2/A2/VEREF-</text>
<text x="129.1" y="64">DVSS</text>
<text x="131.5" y="62">EP</text>
<text x="137.5" y="61.1">41</text>
<text x="137.5" y="63.1">40</text>
<text x="137.5" y="65.1">39</text>
<text x="206.6" y="61.1">1</text>
<text x="62.8" y="67.1">14</text>
<text x="62.8" y="69.2">15</text>
<text x="62.8" y="71.2">16</text>
<text x="68.4" y="66">P1.3/UCB0SOMI/UCB0SCL/MCLK/A3</text>
<text x="68.4" y="68">P2.2/ACLK/COMP0.1</text>
<text x="68.4" y="70.1">P4.5/UCB0SOMI/UCB0SCL/TA3.2</text>
<text x="107.2" y="70.1">P5.2/UCA0TXD/UCA0SIMO/TB0.4</text>
<text x="125" y="68">P2.0/XOUT</text>
<text x="126.9" y="66">P2.1/XIN</text>
<text x="137.5" y="67.1">38</text>
<text x="137.5" y="69.2">37</text>
<text x="137.5" y="71.2">36</text>
<text x="206.6" y="71.2">1</text>
<text x="62.8" y="73.2">17</text>
<text x="62.8" y="75.3">18</text>
<text x="62.8" y="77.3">19</text>
<text x="68.4" y="72.1">P4.6/UCB0SIMO/UCB0SDA/TA3.1</text>
<text x="68.4" y="74.1">P3.0/TA2.2</text>
<text x="68.4" y="76.2">P3.3/TA2.1</text>
<text x="107.1" y="72.1">P5.1/UCA0RXD/UCA0SOMI/TB0.3</text>
<text x="116.7" y="76.2">P4.7/UCA0STE/TB0.1</text>
<text x="116.8" y="74.1">P5.0/UCA0CLK/TB0.2</text>
<text x="137.5" y="73.2">35</text>
<text x="137.5" y="75.3">34</text>
<text x="137.5" y="77.3">33</text>
<text x="62.8" y="79.3">20</text>
<text x="68.4" y="78.2">P2.3/TA2.0</text>
<text x="68.4" y="80.2">P3.4/TA2CLK/COMP0OUT</text>
<text x="112.2" y="80.2">P3.2/UCB1SIMO/UCB1SDA</text>
<text x="112.4" y="78.2">P3.6/UCB1SOMI/UCB1SCL</text>
<text x="114.6" y="82.3">P3.5/UCB1CLK/TB0TRG</text>
<text x="137.5" y="79.3">32</text>
<text x="137.5" y="81.4">31</text>
<text x="37.3" y="109.8">1</text>
<text x="37.3" y="111.8">2</text>
<text x="37.3" y="113.9">3</text>
<text x="42" y="110.7">K_C1</text>
<text x="42" y="112.7">A_R3</text>
<text x="48.2" y="112.7">A_R2</text>
<text x="48.2" y="110.7">A_R1</text>
<text x="56.2" y="113.9">10</text>
<text x="56.2" y="111.8">11</text>
<text x="56.2" y="109.8">12</text>
<text x="108.4" y="109.8">1</text>
<text x="108.4" y="111.8">2</text>
<text x="108.4" y="113.9">3</text>
<text x="113.1" y="110.7">K_C1</text>
<text x="113.1" y="112.7">A_R3</text>
<text x="119.3" y="112.7">A_R2</text>
<text x="119.3" y="110.7">A_R1</text>
<text x="127.3" y="113.9">10</text>
<text x="127.3" y="111.8">11</text>
<text x="127.3" y="109.8">12</text>
<text x="37.3" y="115.9">4</text>
<text x="37.3" y="117.9">5</text>
<text x="37.3" y="120">6</text>
<text x="42" y="114.8">K_C2</text>
<text x="42" y="116.8">A_R5</text>
<text x="42" y="118.8">A_R6</text>
<text x="48.2" y="118.8">K_C5</text>
<text x="48.2" y="116.8">A_R4</text>
<text x="48.2" y="114.8">K_C3</text>
<text x="56.2" y="120">7</text>
<text x="56.2" y="117.9">8</text>
<text x="56.2" y="115.9">9</text>
<text x="108.4" y="115.9">4</text>
<text x="108.4" y="117.9">5</text>
<text x="108.4" y="120">6</text>
<text x="113.1" y="114.8">K_C2</text>
<text x="113.1" y="116.8">A_R5</text>
<text x="113.1" y="118.8">A_R6</text>
<text x="119.3" y="118.8">K_C5</text>
<text x="119.3" y="116.8">A_R4</text>
<text x="119.3" y="114.8">K_C3</text>
<text x="127.3" y="120">7</text>
<text x="127.3" y="117.9">8</text>
<text x="127.3" y="115.9">9</text>
<text x="42" y="120.9">A_R7</text>
<text x="48.2" y="120.9">K_C4</text>
<text x="113.1" y="120.9">A_R7</text>
<text x="119.3" y="120.9">K_C4</text>
<text x="37.3" y="134.2">1</text>
<text x="37.3" y="136.2">2</text>
<text x="42" y="135.1">K_C1</text>
<text x="42" y="137.1">A_R3</text>
<text x="48.2" y="137.1">A_R2</text>
<text x="48.2" y="135.1">A_R1</text>
<text x="56.2" y="136.2">11</text>
<text x="56.2" y="134.2">12</text>
<text x="108.4" y="134.2">1</text>
<text x="108.4" y="136.2">2</text>
<text x="113.1" y="135.1">K_C1</text>
<text x="113.1" y="137.1">A_R3</text>
<text x="119.3" y="137.1">A_R2</text>
<text x="119.3" y="135.1">A_R1</text>
<text x="127.3" y="136.2">11</text>
<text x="127.3" y="134.2">12</text>
<text x="37.3" y="138.2">3</text>
<text x="37.3" y="140.3">4</text>
<text x="37.3" y="142.3">5</text>
<text x="42" y="139.1">K_C2</text>
<text x="42" y="141.2">A_R5</text>
<text x="42" y="143.2">A_R6</text>
<text x="48.2" y="143.2">K_C5</text>
<text x="48.2" y="141.2">A_R4</text>
<text x="48.2" y="139.1">K_C3</text>
<text x="56.2" y="142.3">8</text>
<text x="56.2" y="140.3">9</text>
<text x="56.2" y="138.2">10</text>
<text x="108.4" y="138.2">3</text>
<text x="108.4" y="140.3">4</text>
<text x="108.4" y="142.3">5</text>
<text x="113.1" y="139.1">K_C2</text>
<text x="113.1" y="141.2">A_R5</text>
<text x="113.1" y="143.2">A_R6</text>
<text x="119.3" y="143.2">K_C5</text>
<text x="119.3" y="141.2">A_R4</text>
<text x="119.3" y="139.1">K_C3</text>
<text x="127.3" y="142.3">8</text>
<text x="127.3" y="140.3">9</text>
<text x="127.3" y="138.2">10</text>
<text x="37.3" y="144.3">6</text>
<text x="42" y="145.2">A_R7</text>
<text x="48.2" y="145.2">K_C4</text>
<text x="56.2" y="144.3">7</text>
<text x="108.4" y="144.3">6</text>
<text x="113.1" y="145.2">A_R7</text>
<text x="119.3" y="145.2">K_C4</text>
<text x="127.3" y="144.3">7</text>
<text x="33.2" y="164.7">1</text>
<text x="33.2" y="166.7">2</text>
<text x="37.9" y="165.5">+</text>
<text x="37.9" y="167.6">-</text>
<text x="33.2" y="178.9">1</text>
<text x="37.9" y="179.8">+</text>
<text x="33.2" y="180.9">2</text>
<text x="37.9" y="181.8">-</text>
</g>
</svg>
